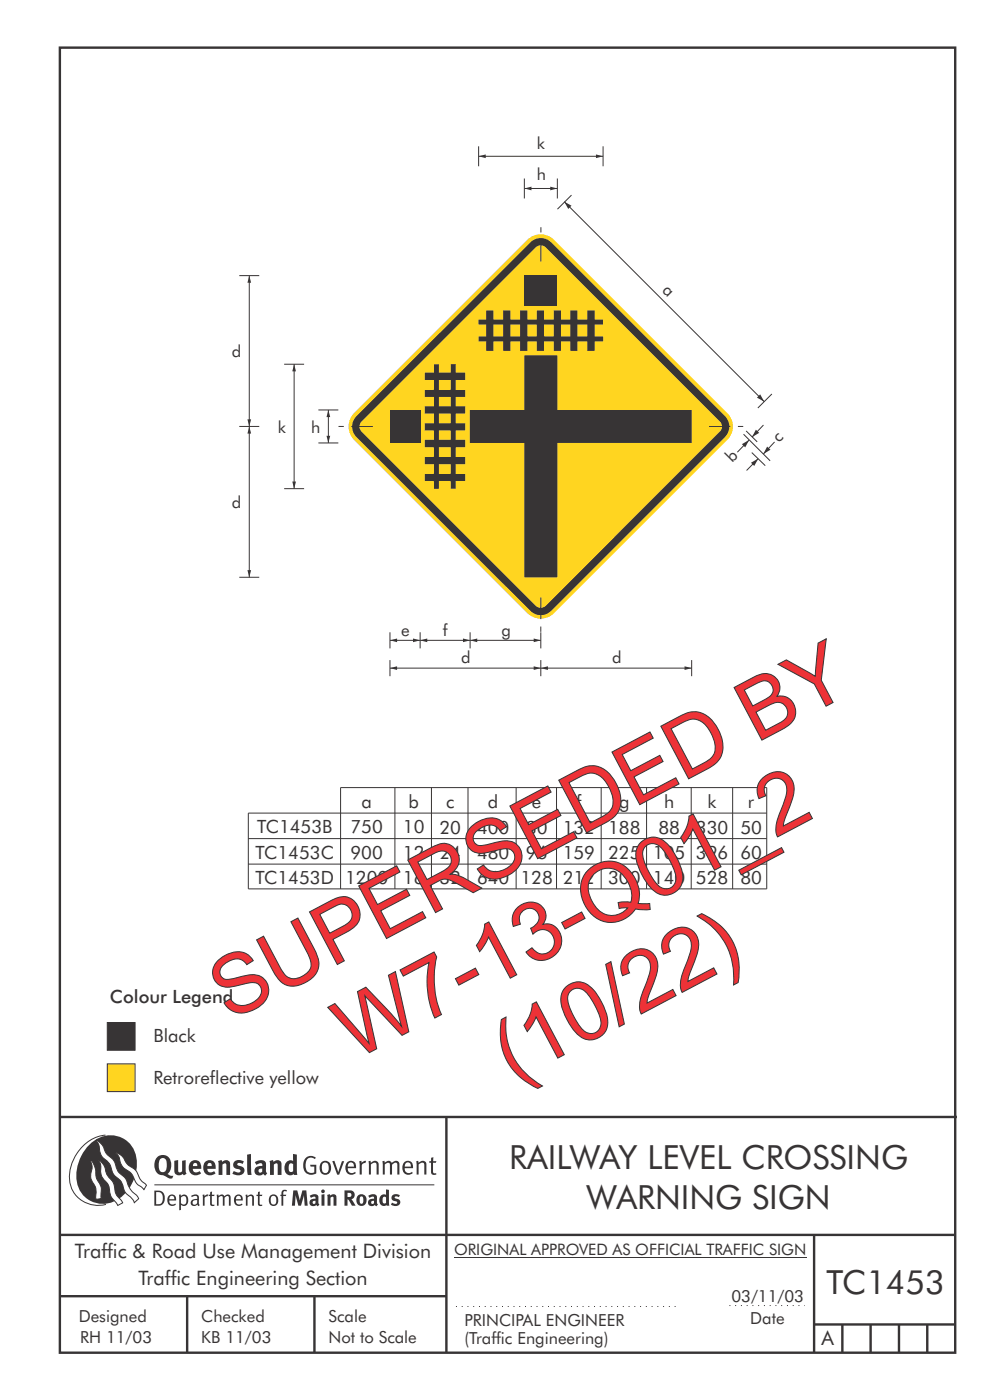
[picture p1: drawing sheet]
<svg xmlns="http://www.w3.org/2000/svg" width="210mm" height="297mm" viewBox="0 0 210 297" stroke-linecap="round" stroke-linejoin="round" font-family="sans-serif">
<g fill="none" stroke="#373435" stroke-width=".51">
<path d="M12.7 10.1h189.9v276.9h-189.9zM12.7 237h190.3M94.7 236.9v50.1M12.7 262h190M12.7 275h82M39.7 275v12M66.7 275v12M172.7 262v25M172.7 281h30M178.7 281v6M184.7 281v6M190.7 281v6"/>
<path d="M196.7 281v6"/>
</g>
<path d="M154.7 277h16" fill="none" stroke="#373435" stroke-width=".21" stroke-dasharray=".2 1" stroke-linecap="butt"/>
<path d="M22.8 225.7h5.8v5.9h-5.8z" fill-rule="evenodd" fill="#ffd520" stroke="#373435" stroke-width=".21"/>
<path d="M22.8 216.9h5.8v5.9h-5.8z" fill-rule="evenodd" fill="#373435" stroke="#373435" stroke-width=".21"/>
<path d="M96.7 277.2h47.3" fill="none" stroke="#373435" stroke-width=".21" stroke-dasharray=".2 1" stroke-linecap="butt"/>
<path d="M96.3 266.7h74.7" fill="none" stroke="#373435" stroke-width=".21"/>
<g fill="#373435">
<path d="M64.9 245.6a1.61 1.61 0 0 1 2.1 0l-.2 .3a1.17 1.17 0 0 0-1.4-.2 1.17 1.17 0 0 0-.6 1.3 1.42 1.42 0 0 0 1.2 1.9l.7-.2v-1.2h-.8l-.1-.4h1.3v1.8a1.82 1.82 0 0 1-2.2 0 1.82 1.82 0 0 1-.6-2.1l.2-.7z" fill-rule="evenodd"/>
<path d="M68.2 246.5a1.77 1.77 0 0 0 .4 2.7 1.39 1.39 0 0 0 1.4-.5 1.39 1.39 0 0 0 .2-1.5 1.19 1.19 0 0 0-2-.7zM68.5 246.8a.83 .83 0 0 1 1 .1 .83 .83 0 0 1 .2 .9 .75 .75 0 0 1-.6 1.1 .75 .75 0 0 1-.8-.8v-1z" fill-rule="evenodd"/>
<path d="M70.5 246.4l.4-.1 .8 2.4 .8-2.3h.5l-1.1 2.8h-.4z" fill-rule="evenodd"/>
<path d="M73.6 246.7a1.74 1.74 0 0 0 .5 2.5h.9l.5-.3-.2-.3a.89 .89 0 0 1-1.1 .2 .89 .89 0 0 1-.4-1h1.7a1.15 1.15 0 0 0-.4-1.3 1.15 1.15 0 0 0-1.5 .2zM74 246.8a.67 .67 0 0 1 .8-.1 .67 .67 0 0 1 .3 .8h-1.3z" fill-rule="evenodd"/>
<path d="M76.2 246.4l.4-.1 .1 .4 .5-.4h.5l-.2 .5a.61 .61 0 0 0-.8 .6v1.8h-.4z" fill-rule="evenodd"/>
<path d="M78.1 246.4l.5-.1 .1 .4a.89 .89 0 0 1 .9-.4 .89 .89 0 0 1 .7 .7v2.2h-.4v-2.2l-.1-.2-.3-.1-.8 .4v2.1h-.4z" fill-rule="evenodd"/>
<path d="M81.1 246.4l.4-.1 .1 .4a.83 .83 0 0 1 .8-.4 .83 .83 0 0 1 .7 .5 .86 .86 0 0 1 .9-.5 .86 .86 0 0 1 .7 .7v2.2h-.4l-.1-2.3a.5 .5 0 0 0-.8 0l-.2 .2v2.1h-.5v-2.2l-.4-.3-.7 .4v2.1h-.4z" fill-rule="evenodd"/>
<path d="M85.7 246.7a1.74 1.74 0 0 0 .5 2.5h.9l.5-.3-.2-.3a.89 .89 0 0 1-1.1 .2 .89 .89 0 0 1-.4-1h1.7a1.15 1.15 0 0 0-.5-1.3 1.15 1.15 0 0 0-1.4 .2zM86 246.8a.67 .67 0 0 1 .9-.1 .67 .67 0 0 1 .3 .8h-1.3z" fill-rule="evenodd"/>
<path d="M88.3 246.4l.4-.1 .1 .4a.89 .89 0 0 1 .9-.4 .89 .89 0 0 1 .8 .7v2.2h-.5v-2.2l-.1-.2-.3-.1-.8 .4v2.1h-.4z" fill-rule="evenodd"/>
<path d="M91.5 245.6l.4-.1v.9h.7l-.2 .3h-.5v2.1l.1 .1h.5l.1 .3a.71 .71 0 0 1-1.2-.6v-1.9h-.3v-.3h.3z" fill-rule="evenodd"/>
<path d="M37 246.3l.8-.2v2a.46 .46 0 0 0 .2 .6 .46 .46 0 0 0 .6-.2v-2.2l.8-.2v2.4l.2 .5-.6 .4-.2-.3a1.03 1.03 0 0 1-1.2 .2 1.03 1.03 0 0 1-.6-1.1z" fill-rule="evenodd"/>
<path d="M40.4 246.6a1.64 1.64 0 0 0 0 2.2 1.64 1.64 0 0 0 2.3 .1l-.4-.4a.78 .78 0 0 1-.9 .3 .78 .78 0 0 1-.5-.8h1.8a1.37 1.37 0 0 0-.6-1.7 1.37 1.37 0 0 0-1.7 .3zM41.1 246.9a.48 .48 0 0 1 .6-.1 .48 .48 0 0 1 .2 .6h-1z" fill-rule="evenodd"/>
<path d="M43.5 246.6a1.65 1.65 0 0 0-.2 1.9 1.65 1.65 0 0 0 1.9 .8l.5-.4-.3-.4a.78 .78 0 0 1-.9 .3 .78 .78 0 0 1-.5-.8h1.8a1.37 1.37 0 0 0-.6-1.7 1.37 1.37 0 0 0-1.7 .3zM44.1 246.9a.48 .48 0 0 1 .6-.1 .48 .48 0 0 1 .2 .6h-.9z" fill-rule="evenodd"/>
<path d="M46.3 246.3l.7-.2 .1 .4a.95 .95 0 0 1 1-.3 .95 .95 0 0 1 .7 .8v2.3h-.8v-2.3l-.3-.2-.5 .3v2.2h-.8z" fill-rule="evenodd"/>
<path d="M49.7 246.5a1.73 1.73 0 0 1 2-.1l-.2 .5-.6-.2a.42 .42 0 0 0-.6 .3l.2 .3a1.23 1.23 0 0 1 1.4 1 1.47 1.47 0 0 1-2.3 .9l-.3-.2 .3-.6 .7 .3a.47 .47 0 0 0 .7-.3 .87 .87 0 0 0-1-.5l-.4-.2-.1-.4z" fill-rule="evenodd"/>
<path d="M54.1 246.6l.3 .5 .3-.1a.62 .62 0 0 1 .9 0l.1 .4a1.21 1.21 0 0 0-1.4 .3 1.21 1.21 0 0 0-.1 1.3 1.19 1.19 0 0 0 1.6 .1l.5 .3 .4-.5-.3-.3v-1.4a.96 .96 0 0 0-1.3-1zM55 248l.6-.1v.7a.43 .43 0 0 1-.6 .1 .43 .43 0 0 1 0-.7z" fill-rule="evenodd"/>
<path d="M57.2 246.3l.7-.2 .1 .4a.95 .95 0 0 1 1-.3 .95 .95 0 0 1 .7 .8v2.3h-.8v-2.3l-.2-.2-.6 .3v2.2h-.8z" fill-rule="evenodd"/>
<path d="M62.2 244.8v1.5a1.29 1.29 0 0 0-1.4 .2 1.29 1.29 0 0 0-.5 1.3 1.24 1.24 0 0 0 .6 1.3 1.24 1.24 0 0 0 1.4 0l.1 .2h.7l-.1-4.3zM61.5 246.9l.4-.1 .3 .2v1.5l-.3 .1a.48 .48 0 0 1-.6-.4 1.52 1.52 0 0 1 .2-1.3z" fill-rule="evenodd"/>
<path d="M52.4 245l.8-.2 .2 4.5h-.8l-.1-.2z" fill-rule="evenodd"/>
</g>
<path d="M22.4 240.8a9 9 0 0 0-7.4 10.9 6.2 6.2 0 0 0 7.5 3.8M32.7 251.4h59.4" fill="none" stroke="#373435" stroke-width=".21"/>
<path d="M19.1 242.7a5.7 5.7 0 0 1 6.5-1.4 5.7 5.7 0 0 1 3.4 5.7 8.6 8.6 0 0 1-6.2 8.3 5.7 5.7 0 0 1-6.5-7 9.9 9.9 0 0 1 2.8-5.6z" fill-rule="evenodd" fill="#373435"/>
<path d="M24.5 244.5a3.1 3.1 0 0 1 2.3 2.2l.7 .7a3.2 3.2 0 0 1 2 2.4l.4 .6 1.2 1.1-.6 .9-.2-.3a3.5 3.5 0 0 1-1.9-2.1 3.8 3.8 0 0 0-2.1-2.2 3.5 3.5 0 0 1-1-2.2zM20.4 241.9a3.4 3.4 0 0 1 1.9 2.5l.7 .8a3.3 3.3 0 0 1 1.7 2.6 4.4 4.4 0 0 0 1.7 2l.3 .3a6.1 6.1 0 0 0 2.5 3.7l.2 .5-.9 .9a6.1 6.1 0 0 0-1.9-2.2l-.4-.8a3.6 3.6 0 0 0-1.9-2.8l-.6-1a3.6 3.6 0 0 0-1.9-2.8 3.7 3.7 0 0 1-.8-2.4zM21 246.1a3.4 3.4 0 0 1 1.5 2.7l.6 1a3.8 3.8 0 0 1 1.4 3.1l.3 .7 1.2 1.6-1 .6-.5-.8a3.2 3.2 0 0 1-1.3-2.8 4.3 4.3 0 0 0-1.4-2.2 4.7 4.7 0 0 1-.5-2.9zM19.2 246.1a5.1 5.1 0 0 1 1.2 3.7l.3 .7a3.1 3.1 0 0 1 .7 3l.1 .8-1.1 .2-.1-.8a3.5 3.5 0 0 0-.9-3.3 3.6 3.6 0 0 1 .1-2.5z" fill-rule="evenodd" fill="#fefefe" stroke="#373435" stroke-width=".21"/>
<g fill="#373435">
<path d="M33.4 245.5a2.51 2.51 0 0 0 .4 3.7l.8 .1a2.78 2.78 0 0 0 2 .7l.2-.6h-.6l-.7-.3a2.56 2.56 0 0 0 0-3.8 1.83 1.83 0 0 0-2.1 .2zM34 245.9a.87 .87 0 0 1 1 0 .87 .87 0 0 1 .4 .9v.4a1.17 1.17 0 0 1-.9 1.5l-.3-.1a2.38 2.38 0 0 1-.2-2.7z" fill-rule="evenodd"/>
<path d="M33.1 252.9v2.6a1.12 1.12 0 0 0 1.2-.3 1.12 1.12 0 0 0 .2-1.2l-.1-.5-.3-.4zM32.7 252.6h1.1a1.67 1.67 0 0 1 1.2 1.6 1.67 1.67 0 0 1-1.3 1.6h-1zM36.1 253.9l-.2 .5h1.1a.55 .55 0 0 0-.3-.6 .55 .55 0 0 0-.6 .1zM35.8 253.7a.95 .95 0 0 1 1.2-.1 .95 .95 0 0 1 .4 1.1h-1.5a.72 .72 0 0 0 .4 .8 .72 .72 0 0 0 .9-.2l.1 .3a1.15 1.15 0 0 1-1.5 0 1.15 1.15 0 0 1-.2-1.5zM38.4 254.1v1.2a.7 .7 0 0 0 .9 .1 .7 .7 0 0 0 .2-.9 .61 .61 0 0 0-.4-.7 .61 .61 0 0 0-.7 .3zM38 253.5l.3-.1 .1 .4a.95 .95 0 0 1 1.2-.2 .95 .95 0 0 1 .3 1.2 .92 .92 0 0 1-.5 .9 .92 .92 0 0 1-1-.1v1.1l-.4 .1zM40.9 254.8a.5 .5 0 0 0 .2 .8 .5 .5 0 0 0 .7-.4v-.6zM40.5 253.7a1 1 0 0 1 1.7 .3v1.4l.2 .2-.2 .3-.3-.3a.78 .78 0 0 1-1.4-.1 .78 .78 0 0 1 .8-1.1h.5a.58 .58 0 0 0-.3-.7 .58 .58 0 0 0-.7 .2zM43 253.5l.3-.1 .1 .4 .3-.3 .5-.1-.2 .4a.52 .52 0 0 0-.6 .5v1.5h-.4zM44.6 252.9l.4-.1-.1 .7h.6l-.1 .3h-.5v1.5a.35 .35 0 0 0 .6 .3v.2a.57 .57 0 0 1-.6 .1 .57 .57 0 0 1-.3-.5v-1.6h-.3v-.3h.3zM45.9 253.5l.4-.1 .1 .4 .2-.2a.64 .64 0 0 1 1 .2 .7 .7 0 0 1 .8-.4 .7 .7 0 0 1 .5 .6v1.8h-.3v-1.7l-.3-.4-.7 .4v1.7h-.3v-1.6a.38 .38 0 0 0-.3-.5 .38 .38 0 0 0-.5 .2l-.1 .2v1.7h-.4zM50.2 253.9l-.2 .5h1.1a.55 .55 0 0 0-.2-.6 .55 .55 0 0 0-.7 .1zM49.9 253.7a.95 .95 0 0 1 1.2-.1 .95 .95 0 0 1 .4 1.1h-1.5a.72 .72 0 0 0 .4 .8 .72 .72 0 0 0 .9-.2l.1 .3a1.15 1.15 0 0 1-1.5 0 1.15 1.15 0 0 1-.2-1.5zM52.1 253.5l.3-.1 .1 .4a.72 .72 0 0 1 .8-.4 .72 .72 0 0 1 .6 .6v1.8h-.4v-1.6a.45 .45 0 0 0-.3-.5 .45 .45 0 0 0-.5 .2l-.2 .2v1.7h-.3zM54.7 252.9l.4-.1v.7h.6l-.1 .3h-.5v1.5a.35 .35 0 0 0 .5 .3v.2a.57 .57 0 0 1-.6 .1 .57 .57 0 0 1-.3-.5v-1.6h-.3v-.3h.3zM57.6 253.9l-.2 .7a.65 .65 0 0 0 .3 .8 .65 .65 0 0 0 .8-.2l.1-.1a.93 .93 0 0 0-.7-1.4zM57.3 253.7a1.12 1.12 0 0 1 1.4 0 1.12 1.12 0 0 1 .3 1.5 1.01 1.01 0 0 1-1.3 .6 1.01 1.01 0 0 1-.7-1.2zM59.9 252.6l.5-.2 .5 .2-.1 .2-.4-.1-.3 .2v.6h.6l-.1 .3h-.5v2h-.4v-2h-.2v-.3h.2zM62.2 252.6l-.3 3.2h.7l.1-2.3 .6 2.3h.6l.6-2.3 .1 2.3h.7l-.3-3.2h-.9l-.5 2.1-.5-2.1zM65.7 253.7l.3 .4a.51 .51 0 0 1 .5-.3 .51 .51 0 0 1 .4 .4v.1a.88 .88 0 0 0-1.1 .4 .88 .88 0 0 0 .2 1.1 .9 .9 0 0 0 1.1-.2l.3 .3 .4-.4-.2-.2v-1.1a.87 .87 0 0 0-.5-.8 .87 .87 0 0 0-1 .1zM66.4 254.8h.5v.5l-.1 .1h-.3l-.2-.1zM68.2 253.5v2.3h.6v-2.4zM68.1 252.8a.4 .4 0 0 0 .8 0 .4 .4 0 0 0-.8 0zM69.4 253.5l.1 2.3h.6v-1.7a.33 .33 0 0 1 .4-.2 .33 .33 0 0 1 .3 .4v1.5h.6v-1.7a.75 .75 0 0 0-.6-.7 .75 .75 0 0 0-.8 .3v-.3zM73.1 252.6v3.2h.6v-1.3l.3 .2 .7 1.1h.7l-.9-1.4a.94 .94 0 0 0 .7-1 .94 .94 0 0 0-.9-.8zM73.7 253.1a.51 .51 0 0 1 .8 .1 .51 .51 0 0 1-.2 .7l-.6 .1zM75.9 253.7a1.19 1.19 0 0 0-.1 1.7 1.19 1.19 0 0 0 1.8 0 1.19 1.19 0 0 0-.1-1.6 1.19 1.19 0 0 0-1.6-.1zM76.5 253.9l.2-.1a.99 .99 0 0 1 0 1.6 1.06 1.06 0 0 1-.2-1.5zM78.1 253.7l.3 .4a.51 .51 0 0 1 .5-.3 .51 .51 0 0 1 .5 .4v.1a.88 .88 0 0 0-1.2 .4 .88 .88 0 0 0 .2 1.1 .9 .9 0 0 0 1.1-.2l.3 .3 .4-.4-.2-.2v-1.1a.87 .87 0 0 0-.5-.8 .87 .87 0 0 0-1 .1zM78.9 254.8h.4v.5l-.1 .1h-.3l-.1-.1zM81.9 252.3v1.2a1.2 1.2 0 0 0-1.4 .6 1.2 1.2 0 0 0 .2 1.4l.5 .3 .8-.1v.1h.6l-.1-3.4zM81.4 253.9l.5 .1-.1 1.2a.46 .46 0 0 1-.5 0 .46 .46 0 0 1-.1-.5zM83.3 253.6a.79 .79 0 0 0-.1 .9 .79 .79 0 0 0 .9 .4 .33 .33 0 0 1 0 .5 .33 .33 0 0 1-.5 0l-.4-.3-.3 .5a1.15 1.15 0 0 0 1.2 .3 1.15 1.15 0 0 0 .8-1 1.49 1.49 0 0 0-1.2-.8 .4 .4 0 0 1 .3-.3 .4 .4 0 0 1 .4 .1l.2 .1 .2-.4a1.47 1.47 0 0 0-1.5 0z" fill-rule="evenodd"/>
</g>
<path d="M111.9 50.9a4 4 0 0 1 5.6 0l36.8 36.7a4 4 0 0 1 0 5.7l-36.8 36.8a4.1 4.1 0 0 1-5.6 0l-36.8-36.8a4.1 4.1 0 0 1 0-5.7z" fill-rule="evenodd" fill="#ffd520"/>
<path d="M75.6 88.3l36.9-36.9a3.1 3.1 0 0 1 4.4 0l36.9 36.9a3.1 3.1 0 0 1 0 4.4l-36.9 36.9a3.1 3.1 0 0 1-4.4 0l-36.9-36.9a3.1 3.1 0 0 1 0-4.4z" fill-rule="evenodd" fill="#373435"/>
<path d="M113.6 52.5a1.47 1.47 0 0 1 2.2 0l36.9 36.9a1.45 1.45 0 0 1 0 2.2l-36.9 36.9a1.52 1.52 0 0 1-2.2 0l-36.9-36.9a1.48 1.48 0 0 1 0-2.2z" fill-rule="evenodd" fill="#ffd520"/>
<path d="M114.7 48.2v1.1M114.7 50.9v4.6M121.2 41.4l-2.9 3M50.8 90.5h4.2M157.7 92.1l5.7 5.7M158.3 91.4l2.3 2.3M159.5 96l2.8 2.8M160.8 97.3l-2.4 2.5M163.7 83.6l-2.9 3M114.7 126.8v4.6M114.7 132.9v1.2" fill="none" stroke="#373435" stroke-width=".21"/>
<path d="M159.3 98.2l1.5-.9-.8 1.6z" fill="#373435"/>
<path d="M162 90.2l-2.5 2.5" fill="none" stroke="#373435" stroke-width=".21"/>
<path d="M160.3 91.2l.7 .6-1.5 .9z" fill="#373435"/>
<path d="M164.3 93.8l-2.4 2.5" fill="none" stroke="#373435" stroke-width=".21"/>
<path d="M162.7 94.7l.7 .7-1.5 .9z" fill="#373435"/>
<path d="M158.9 93.4l-2.5 2.5" fill="none" stroke="#373435" stroke-width=".21"/>
<path d="M157.4 94.2l1.5-.8-.8 1.5z" fill="#373435"/>
<path d="M119.7 42.8l42.4 42.4" fill="none" stroke="#373435" stroke-width=".21"/>
<g fill="#373435">
<path d="M119.7 42.8l1.5 .8-.7 .7z"/>
<path d="M160.6 84.4l.7-.7 .8 1.5z"/>
</g>
<path d="M52.9 58.5v32M71.8 90.5h1.1M74.5 90.5h4.6M150.4 90.5h4.6M156.5 90.5h1.2" fill="none" stroke="#373435" stroke-width=".21"/>
<g fill="#373435">
<path d="M52.9 58.5l.4 1.5h-.8z"/>
<path d="M52.5 89h.8l-.4 1.5z"/>
</g>
<path d="M50.8 58.5h4.2M52.9 90.5v32" fill="none" stroke="#373435" stroke-width=".21"/>
<g fill="#373435">
<path d="M52.9 90.5l.4 1.5h-.8z"/>
<path d="M52.5 121h.8l-.4 1.5z"/>
<path d="M103.1 65.9h1.6v1.9h2v-1.9h1.6v1.9h2v-1.9h1.6v1.9h2v-1.9h1.5v1.9h2.1v-1.9h1.5v1.9h2v-1.9h1.5v1.9h2.1v-1.9h1.5v1.9h1.8v1.1h-1.8v2.5h1.9v1h-1.9v2h-1.5v-2h-2.1v2h-1.5v-2h-2v2h-1.5v-2h-2.1v2h-1.5v-2h-2v2h-1.6v-2h-2v2h-1.6v-2h-2v2h-1.6v-2h-1.6v-1h1.6v-2.5h-1.6v-1.1h1.6zM104.7 68.9h2v2.5h-2zM108.3 68.9h2v2.5h-2zM111.9 68.9h2v2.5h-2zM115.4 68.9h2.1v2.5h-2.1zM119 68.9h2v2.5h-2zM122.5 68.9h2.1v2.5h-2.1z" fill-rule="evenodd"/>
<path d="M111.2 58.5h7v6.4h-7z" fill-rule="evenodd"/>
<path d="M111.2 75.4h7v47.1h-7z" fill-rule="evenodd"/>
<path d="M90.1 79.1h1.9v-1.8h1.1v1.8h2.5v-1.8h1.1v1.8h2v1.5h-2v2.1h2v1.5h-2v2h2v1.5h-2v2.1h2v1.5h-2v2h2v1.6h-2v2.1h2v1.5h-2v2h2v1.6h-2v1.6h-1.1v-1.6h-2.5v1.6h-1.1v-1.6h-1.9v-1.6h1.9v-2h-1.9v-1.5h1.9v-2.1h-1.9v-1.6h1.9v-2h-1.9v-1.5h1.9v-2.1h-1.9v-1.5h1.9v-2h-1.9v-1.5h1.9v-2.1h-1.9zM93.1 98.5h2.5v2h-2.5zM93.1 94.9h2.5v2.1h-2.5zM93.1 91.3h2.5v2h-2.5zM93.1 87.7h2.5v2.1h-2.5zM93.1 84.2h2.5v2h-2.5zM93.1 80.6h2.5v2.1h-2.5z" fill-rule="evenodd"/>
<path d="M82.7 87h6.4v7h-6.4z" fill-rule="evenodd"/>
<path d="M99.6 87h15.1v7h-15.1z" fill-rule="evenodd"/>
</g>
<path d="M50.8 122.5h4.2M82.7 135.9h6.4" fill="none" stroke="#373435" stroke-width=".21"/>
<g fill="#373435">
<path d="M82.7 135.9l1.5-.4v.7z"/>
<path d="M87.6 135.5l1.5 .4-1.5 .3z"/>
</g>
<path d="M82.7 134.1v3.5M89.1 135.9h10.6M89.1 134.1v3.5M114.7 134.1v3.5" fill="none" stroke="#373435" stroke-width=".21"/>
<g fill="#373435">
<path d="M89.1 135.9l1.5-.4v.7z"/>
<path d="M98.2 135.5l1.5 .4-1.5 .3z"/>
</g>
<path d="M99.7 135.9h15" fill="none" stroke="#373435" stroke-width=".21"/>
<g fill="#373435">
<path d="M99.7 135.9l1.5-.4v.7z"/>
<path d="M113.2 135.5l1.5 .4-1.5 .3z"/>
</g>
<path d="M67.5 87h4.3M69.7 87v7M99.7 134.1v3.5" fill="none" stroke="#373435" stroke-width=".21"/>
<g fill="#373435">
<path d="M69.7 87l.3 1.5h-.7z"/>
<path d="M69.3 92.5h.7l-.3 1.5z"/>
</g>
<path d="M60.3 77.3h4.2M62.4 77.3v26.4M67.5 94h4.3" fill="none" stroke="#373435" stroke-width=".21"/>
<g fill="#373435">
<path d="M62.4 77.3l.4 1.5h-.8z"/>
<path d="M62 102.2h.8l-.4 1.5z"/>
</g>
<path d="M60.3 103.7h4.2" fill="none" stroke="#373435" stroke-width=".21"/>
<path d="M114.7 87h32v7h-32z" fill-rule="evenodd" fill="#373435"/>
<path d="M82.7 141.8h32" fill="none" stroke="#373435" stroke-width=".21"/>
<g fill="#373435">
<path d="M82.7 141.8l1.5-.4v.7z"/>
<path d="M113.2 141.4l1.5 .4-1.5 .3z"/>
</g>
<path d="M82.7 140v3.5M114.7 140v3.5M114.7 141.8h32" fill="none" stroke="#373435" stroke-width=".21"/>
<g fill="#373435">
<path d="M114.7 141.8l1.5-.4v.7z"/>
<path d="M145.2 141.4l1.5 .4-1.5 .3z"/>
</g>
<path d="M111.2 40h7M118.2 37.9v4.2M146.7 140v3.5" fill="none" stroke="#373435" stroke-width=".21"/>
<g fill="#373435">
<path d="M116.7 39.6l1.5 .4-1.5 .4z"/>
<path d="M111.2 40l1.5-.4v.8z"/>
</g>
<path d="M101.5 33.2h26.4M111.2 37.9v4.2M127.9 31v4.3" fill="none" stroke="#373435" stroke-width=".21"/>
<g fill="#373435">
<path d="M126.4 32.8l1.5 .4-1.5 .3z"/>
<path d="M101.5 33.2l1.5-.4v.7z"/>
</g>
<g fill="none" stroke="#373435" stroke-width=".21">
<path d="M101.5 31v4.3M52.7 177.9h109.9M83.8 167.1v21.5M91.5 167.1v21.5M99.3 167.1v21.5M109.5 167.1v21.5M118.1 167.1v21.5M127.5 167.1v21.5M137.2 167.1v21.5M146.6 167.1v21.5M155.4 167.1v21.5M162.6 172.5h-109.9v16.1h109.9v-21.5h-90.4v21.5"/>
<path d="M52.7 183.3h109.9"/>
</g>
<g font-size="17.6" fill="#ed3237">
<text x="48.7" y="216.7" transform="rotate(-28 48.7 216.7)">SUPERSEDED BY</text>
<text x="75.2" y="225" transform="rotate(-28 75.2 225)">W7-13-Q01_2</text>
<text x="108.7" y="229.6" transform="rotate(-28 108.7 229.6)">(10/22)</text>
</g>
<g font-size="7.1" fill="#373435">
<text x="108" y="248">RAILWAY LEVEL CROSSING</text>
<text x="124.4" y="256.5">WARNING SIGN</text>
<text x="175.3" y="274.5">TC1453</text>
</g>
<g font-size="4.2" fill="#373435">
<text x="15.9" y="267">Traffic &amp; Road Use Management Division</text>
<text x="29.4" y="272.6">Traffic Engineering Section</text>
<text x="174.3" y="285.4">A</text>
</g>
<g font-size="3.9" fill="#373435">
<text x="76.7" y="171.5">a</text>
<text x="86.7" y="171.5">b</text>
<text x="94.7" y="171.5">c</text>
<text x="103.5" y="171.5">d</text>
<text x="112.9" y="171.5">e</text>
<text x="122.2" y="171.5">f</text>
<text x="131.3" y="171.5">g</text>
<text x="140.9" y="171.5">h</text>
<text x="150.1" y="171.5">k</text>
<text x="158.7" y="171.5">r</text>
<text x="54.5" y="176.8">TC1453B</text>
<text x="74.4" y="176.8">750</text>
<text x="85.5" y="176.8">10</text>
<text x="93.2" y="176.8">20</text>
<text x="101.2" y="176.8">400</text>
<text x="111.6" y="176.8">80</text>
<text x="119.4" y="176.8">132</text>
<text x="129" y="176.8">188</text>
<text x="139.7" y="176.8">88</text>
<text x="147.6" y="176.8">330</text>
<text x="157.1" y="176.8">50</text>
<text x="54.2" y="182.2">TC1453C</text>
<text x="74.4" y="182.2">900</text>
<text x="85.5" y="182.2">12</text>
<text x="93.2" y="182.2">24</text>
<text x="101.2" y="182.2">480</text>
<text x="111.6" y="182.2">96</text>
<text x="119.4" y="182.2">159</text>
<text x="129" y="182.2">225</text>
<text x="138.5" y="182.2">105</text>
<text x="147.6" y="182.2">396</text>
<text x="157.1" y="182.2">60</text>
<text x="54.2" y="187.5">TC1453D</text>
<text x="73.2" y="187.5">1200</text>
<text x="85.5" y="187.5">16</text>
<text x="93.2" y="187.5">32</text>
<text x="101.2" y="187.5">640</text>
<text x="110.4" y="187.5">128</text>
<text x="119.4" y="187.5">212</text>
<text x="129" y="187.5">300</text>
<text x="138.5" y="187.5">140</text>
<text x="147.6" y="187.5">528</text>
<text x="157.1" y="187.5">80</text>
<text x="23.3" y="212.8">Colour Legend</text>
<text x="32.5" y="221.1">Black</text>
<text x="32.5" y="229.9">Retroreflective yellow</text>
</g>
<g font-size="3.5" fill="#373435">
<text x="113.9" y="31.6">k</text>
<text x="113.9" y="38.3">h</text>
<text x="140.3" y="61.7" transform="rotate(45 140.3 61.7)">a</text>
<text x="49.2" y="75.8">d</text>
<text x="59" y="91.8">k</text>
<text x="66" y="91.8">h</text>
<text x="165.2" y="94" transform="rotate(-45 165.2 94)">c</text>
<text x="155.3" y="98.2" transform="rotate(-45 155.3 98.2)">b</text>
<text x="49.2" y="107.8">d</text>
<text x="85.1" y="134.8">e</text>
<text x="93.9" y="134.8">f</text>
<text x="106.3" y="134.8">g</text>
<text x="97.9" y="140.7">d</text>
<text x="129.9" y="140.7">d</text>
<text x="16.7" y="280.4">Designed</text>
<text x="42.7" y="280.4">Checked</text>
<text x="69.7" y="280.4">Scale</text>
<text x="98.5" y="281.4">PRINCIPAL ENGINEER</text>
<text x="155.2" y="276.3">03/11/03</text>
<text x="159.1" y="281">Date</text>
<text x="17" y="284.8">RH 11/03</text>
<text x="42.7" y="284.8">KB 11/03</text>
<text x="69.7" y="285">Not to Scale</text>
<text x="98.5" y="285.1">(Traffic Engineering)</text>
</g>
<text font-size="3.4" fill="#373435" x="96.3" y="266.3">ORIGINAL APPROVED AS OFFICIAL TRAFFIC SIGN</text>
</svg>
